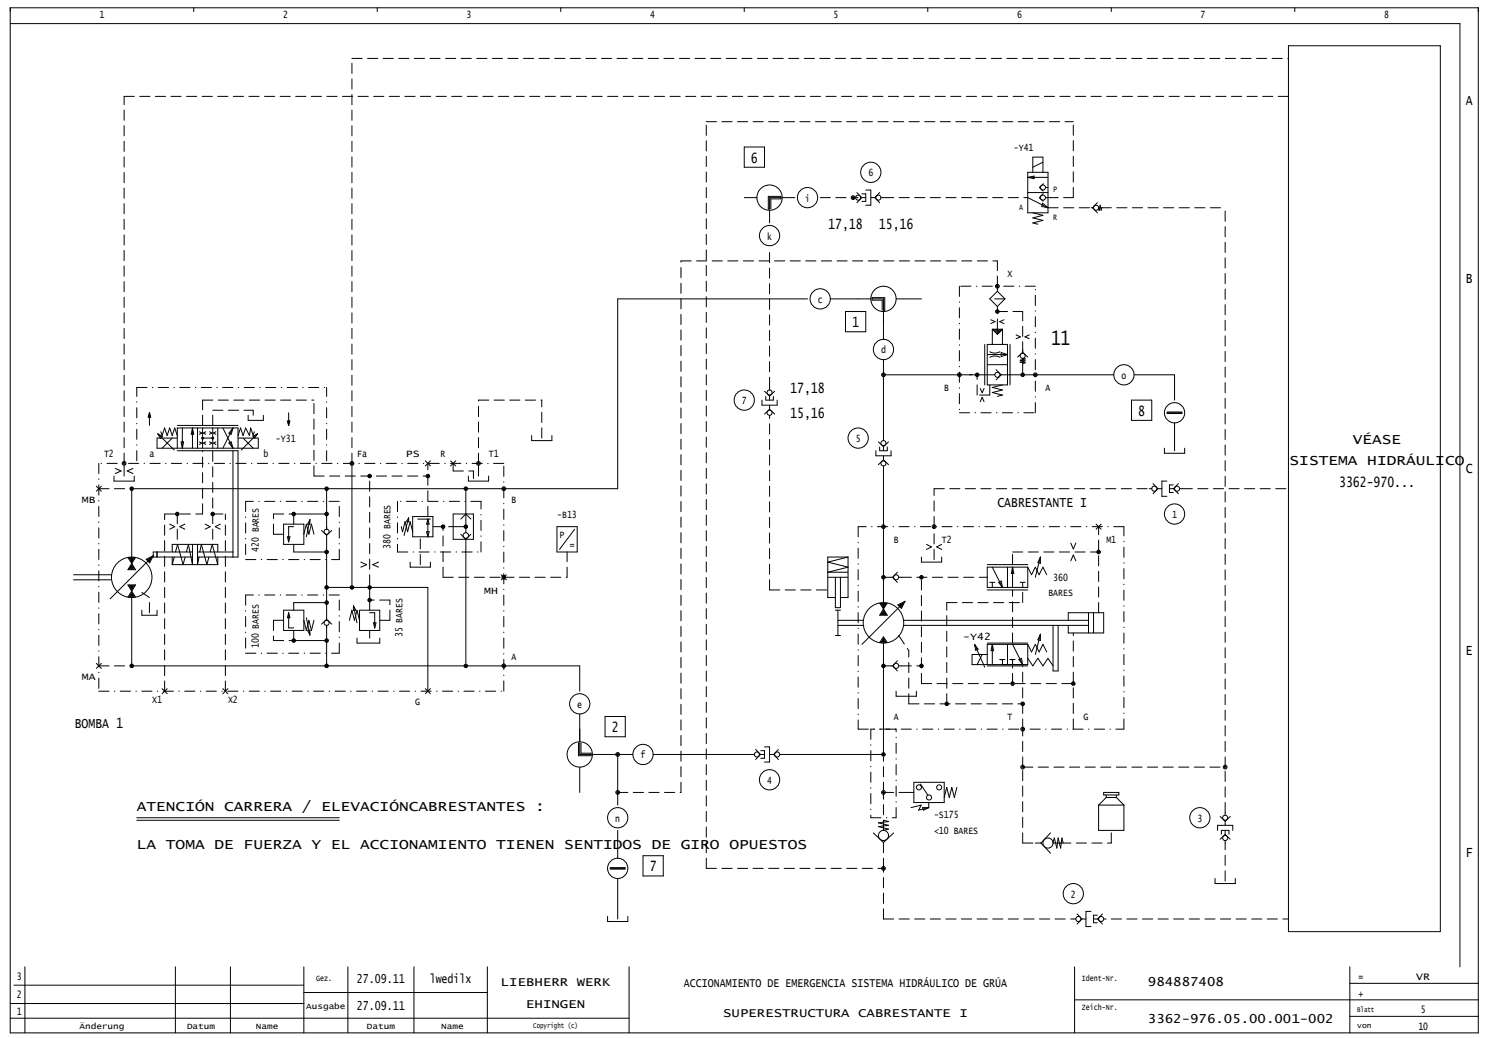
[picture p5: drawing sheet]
<svg xmlns="http://www.w3.org/2000/svg" width="582mm" height="406mm" viewBox="0 0 582 406" stroke-linecap="round" stroke-linejoin="round" font-family="sans-serif">
<g fill="none" stroke="#000" stroke-width=".39">
<path d="M4 3h574.2v401h-574.2zM4 9.2h567v369M75.8 3v1.5M147.6 3v1.5M219.3 3v1.5M291.1 3v1.5M362.9 3v1.5M434.6 3v1.5M503.9 17.9h59.4v346.5h-59.4zM506.4 3v1.5M291.1 57.5h7.9v7.9h-7.9zM291.1 77.3h5"/>
<path d="M305.5 77.3h-4.5v4.5h-.5v-5h5v1h-4v4M305.9 77.3h5M333.7 77.3h1M335.2 75.3l1.8 2-1.8 2M336.6 77.3h2M337.1 75.8h1.5v3h-1.5M338.6 74.3h2v6h-2M340.6 77.3h1.6M342.2 77.3l1.9 2M344.1 75.3l-1.9 2M344.6 77.3h.9M402 67.4h7.9v15.8h-7.9z"/>
<path d="M402 69.4h7.9M402 69.4l2.5-.5v1zM402 75.3h7.9M402 77.3l7.9 4M404 67.4v-5.9h3.9v5.9M406.5 77.4l1.5 1.3M407.8 79.5l2.1 1.8-2.5-.5zM407.9 63.4l-3.9 2M408 75.7l-1.5 1.6M408.1 71.9l-1.6 1.4 1.5 1.4M408.9 73.3h1M429.2 79.3l-1.9 2"/>
<path d="M301 82.2v5M404 83.2l3.9 1-3.9 1 3.9 1-3.9 1 1.9 .5M426.7 81.3h.6M427.3 81.3l1.9 1.9M429.7 81.3l.2 .9 .4-1.9 .4 1.9 .2-.9M315.8 116.9h-74.2v74.2h-190.1v29.3M324.8 116.9h15.8M341.1 116.9h4.4v4.5h.5v-5h-4.9v1h4v4M350.5 116.9h9.9M387.1 116.9l3-3 3 3-3 3zM330.7 121.8h7.9v8h-7.9zM345.5 121.8v10.9"/>
<path d="M385.2 134.7v15.9M386.1 134.7h8v15.9h-8zM386.1 138.7h8M387.1 137.6l2.3 .5 1.7-.5M387.1 139.8l2.3-.6 1.7 .6M387.5 125.1l1.7 .7-1.7 .8M388.1 128.8v5.9M388.1 128.8h4M388.1 128.8l2 2 2-2M388.5 128.8l1.6 1.5 1.5-1.5M389.2 128.9l.9 .8M389.6 128.8l.5 .4"/>
<path d="M390.4 128.8l-.3 .5M391 128.9l-.9 .9M391.6 137.9l2.5 .8-2.5 .8zM392.1 128.8v5.9M392.7 125.1l-1.7 .7 1.7 .8M395.1 134.7v15.9M397.4 131l1.7 .7-1.7 .8M400 136.7v1.1M400 137.8l-2 1.9M400 137.8l2 1.9M402.6 131l-1.7 .7 1.7 .8M298 156.5v2h6v-2"/>
<path d="M299 153l2 1.9 2-1.9M299.5 155v1.5h3v-1.5M301 151.5v1M301 154.5v2M301 158.5v1.6M345.5 140.7v31.6M345.5 146.6h43.6M383.4 151.9l.8 1.7 .7-1.7M383.4 157.1l.8-1.7 .7 1.7M386.1 142.6h8M389.6 144.6l2 2M391.6 146.6h44"/>
<path d="M391.6 146.6l-2 2M392.1 150.6l-4 .9 4 1-4 1 4 1-2 .5M400 142.1l1-.2-2-.3 2-.4-2-.3 2-.5-1-.2v2.4M442.6 156.5h7.9v7.9h-7.9zM443.6 146.6h15.8v9.9M58.4 161.4v5M58.4 161.4l.3 1.7h-.6l.3-1.1 .1 .9h-.2l.1-.5M58.4 161.4l.5 1.8h-.9zM61.7 169.7l6.5 6.3M61.7 169.7l1.8 1.1-.8 .6zM62.9 168.9l.5 1.5 1-3 1 3 1-3 1 3 .9-3 1 3M67.4 171.3l-4 4"/>
<path d="M69.3 171.3h-7.9v4h39.6v-4h-7.9M69.3 175.3v-7.9h23.8v7.9M69.3 176.3h23.8v41.6h-15.8M69.3 166.4h23.8M70.8 172.8h1l-.5 2.5zM71.3 167.4v7.9M75.3 167.4v7.9M75.3 167.4l.5 2.5h-1zM77.3 167.4v7.9M78 172.8l.9 .5-.9 .5M78 168.9l.9 .5-.9 .5M79.2 171.3h4"/>
<path d="M79.2 167.4v7.9M80.5 172.8l-1 .5 1 .5M80.5 168.9l-1 .5 1 .5M82 172.8l.9 .5-.9 .5M82 168.9l.9 .5-.9 .5M83.2 167.4v7.9M84.4 172.8l-.9 .5 .9 .5M84.4 168.9l-.9 .5 .9 .5M85.2 167.4v7.9M87.2 167.4l3.9 7.9M89.5 173.2l.9-.4 .7 2.5zM91.1 167.4l-3.9 7.9"/>
<path d="M91.1 167.4l-.7 2.5-.9-.4zM91.1 176.3v41.6M95.1 171.3l3.9 4M97.1 162.4v2h5.9v-2M98.9 170.7l1.8-1-1.1 1.6zM99.4 168.9l-.4 1.5-.9-3-.5 3-1.5-3-1 3-1-3-1 3M100.7 169.7l-6.3 6.3M112.4 164.7h1l-.5 1.7zM112.9 161.4v5M112.9 165.4l.2-.5h-.3l.1 1 .3-1.1h-.6l.3 1.6M207.9 170.4v1.9h8v-1.9M301 162.4v1"/>
<path d="M301 160.1l-2 1.8M301 160.1l2 1.8M342.6 176.3v2h5.9v-2M343.6 172.8l1.9 1.9 2-1.9M344.1 174.8v1.5h2.9v-1.5M345.5 174.3v2M345.5 178.3v1.6M345.5 179.9l-1.9 1.8M345.5 179.9l2 1.8M455.4 175.3v2h8v-2M456.4 161.4h6M456.4 161.2h6"/>
<path d="M456.4 161.7h6M459.4 165.4v10.9M37.7 190.2l1.9 1.9M39.6 190.2l-1.9 1.9M44.6 186.2v2h7.9v-2M45.1 183.2l2.3 1-2.3 1M52 183.2l-2.3 1 2.3 1M127.8 191.1v15.9M137.7 181.2v47.6M166.4 180.3l1.9 1.9M168.3 180.3l-1.9 1.9M176.3 180.3l1.9 1.9"/>
<path d="M178.2 180.3l-1.9 1.9M182.2 192.1v16.3M183.2 186.2v2h7.9v-2M345.5 182.2v56M449.5 191.1h1M451 189.2l1.9 1.9M452.9 191.1h1.5M452.9 191.1l-1.9 2M456.4 188.2h-2v5.9h2M457.4 191.1h2M458.9 189.7h-1.5v2.9h1.5M460.9 189.2l-1.9 1.9 1.9 2"/>
<path d="M461.4 191.1h1M50 218.1l1.5 2.3M50.4 218.2h2.2l-1.1 1.7zM50.9 218.5h1.2l-.6 .8zM51.4 218.8h.2zM53 218.1l-1.5 2.3M57.2 218.8l2.7-1.4-1.4 2.8zM57.7 218.9l1.5-.8-.8 1.6zM58.2 219l.3-.2-.1 .5zM59.9 217.4l-16.8 16.8M61.4 215.9v2M66.4 205l1.9 1-1.9 1"/>
<path d="M67.4 215.9v-3h17.8v3M67.4 217.9v2.9M68.2 217.9l-.8 2.9M68.6 215.9l.8-3 2.2 7.9 .8-2.9M72.3 205l-2 1 2 1M75.3 212.9v7.9l-1.6-7.9-.8 3M75.3 215.9h-15.4v2h15.4M77.3 212.9v7.9l.6-2.9M77.3 215.9h13.8M78.2 215.9l.5-3 2.2 7.9 .8-2.9M80.2 205l2 1-2 1M82.2 215.9l.8-3 2.2 7.9"/>
<path d="M85.2 217.9v2.9M86.2 205l-2 1 2 1M110.9 205h7.9v7.9h-7.9zM112.4 210h1l-.5 1.9zM114.9 206h-2v5.9M114.9 212.9v3h12.9M118.8 209l1-4 1 4 1-4 1 4M121.2 203.2v1.9l-.9-.1zM121.2 203.2l-1.4 6.8M125.8 207.5l2 1.9M127.8 209.4v32.8M127.8 201.1h-12.9v3.9"/>
<path d="M129.7 207.5l-1.9 1.9M141.1 219.9l2.3 .9-2.3 1M148 219.9l-2.2 .9 2.2 1M157 206l.5 2 .9-4 1 4 1-4 1 4M159.8 202.6l-.8 1.3 .8 .2v-1.6l-1.8 7M160.4 219.9v1.9h7.9v-1.9M161.4 202h7.9v8h-7.9zM163.4 203h4.9M166.9 208h.9l-.4 2zM167.4 203v7M167.4 203l.4 2h-.9zM177.2 201.1h8v9.9h-8z"/>
<path d="M177.2 206h5M180.2 203l2-1.9 2 1.9M180.2 209l2 2M182.2 211v48.5M184.2 209l-2 2M217.8 206h8v9.9h-8zM224.8 207l-6 7.9M331.7 217.9h-7.9v15.8h2.9M331.7 217.9l-7.9 2 7.9 1.9-7.9 2h7.9M331.7 217.9v15.8h-3M360.4 217.9v2h7.9v-2M362.4 212.9l2 1-2 1"/>
<path d="M368.3 212.9l-2 1 2 1M406.9 217.9v2.5l-1-.3zM406.9 217.9l-1.9 7.9M418.8 219.4l1-2.3 1 2.3M418.8 212.4l1 2.3 1-2.3M428.7 205l2 2M430.7 205l-2 2M28.8 226.8h14.8M28.8 224.8h14.8M50 228.8h3l-1.5 2.4zM50.5 229.1h2l-1 1.6zM51 229.4h1l-.5 .7z"/>
<path d="M51.3 229.6l.2 .2 .2-.2h-.3M51.5 233.7v26.7h175.3v9.9M51.5 231.8l1 1.6h-2zM51.5 232.3l.5 .8h-1zM51.5 232.6l.2 .3h-.4zM51.5 220.4l1.5 2.4h-3zM51.5 220.9l1 1.6h-2zM51.5 221.5l.5 .7h-1zM51.5 221.8l.2 .2h-.4zM51.5 231.2l1.5 2.3M51.5 231.2l-1.5 2.3M55.5 238.7v1.9h5.9v-1.9"/>
<path d="M67.4 220.8h17.8M110.9 238.7h7.9v7.9h-7.9zM112.9 239.7v5.9h2M112.9 239.7l.5 1.9h-1zM127.8 229.8h39.6v40.5M127.8 235.7h-12.9v3M138.2 236.9l.9 1.8-.9 .1zM138.2 236.9l1.4 6.7M140.6 238.7h7.9v7.9h-7.9zM144.6 239.7h2v5.9M144.6 229.8v8.9M196.1 224.8l1.9 2"/>
<path d="M198 224.8l-1.9 2M323.8 225.8h7.9M326.7 238.7h2M326.7 225.8v11.9h2v-11.9M327.7 238.7v9.9M344.1 235.9l1.4 2.3M344.5 236h2.1l-1.1 1.7zM345 236.3h1.1l-.6 .8zM345.5 236.6h.1zM345.5 238.2l1.5 2.4h-2.9zM345.5 238.8l1 1.6h-1.9zM345.5 239.4l.5 .7h-.9z"/>
<path d="M345.5 239.7l.2 .2h-.3zM347 235.9l-1.5 2.3M348.5 225.8h.6M349.1 225.8l1.9 2M351 223.8l-1.9 2M351.2 236.6l2.8-1.4-1.4 2.8zM351.5 225.8h1M351.7 236.7l1.6-.8-.8 1.6zM352.2 236.8l.4-.2-.2 .5zM354 235.2l-16.9 16.8M386.1 221.8h15.9v8h-15.9zM386.1 220.8h15.9"/>
<path d="M386.1 230.7h15.9M387.1 227.8h2M388.1 227.8v2M388.1 221.8l4 8M390.6 227.8l1-.5 .5 2.5zM394.1 221.8v8M396 221.8v8M396 221.8l.5 2.5h-1zM399 227.8h2M400 227.8v2M402 221.8l1.5 3 1.5-3 1.4 3 1.5-3 1.5 3M425.7 239.7v7.9"/>
<path d="M427.7 239.7v7.9M37.7 259.5l1.9 1.9M39.6 259.5l-1.9 1.9M114.9 246.6v3.9h12.9M118.8 242.6l1 4 1-4 1 4 1-4M119.8 241.6l1.4 6.8M120.3 246.6l.9-.1v1.9zM127.8 242.2l-2 1.9M127.8 242.2l1.9 1.9M127.8 244.6v15.8M136.7 242.6l1-3.9 .9 3.9 1-3.9 1 3.9M139.6 249.6v1.9h8.9v-1.9"/>
<path d="M144.6 246.6v3M146.1 243.6h1l-.5 2zM326.7 248.6h2M327.7 244.6h9.9M327.7 242.6h9.9M344.1 251.3l1.4-2.2 1.5 2.2M345.5 251.5v43.6h-40.5M345.5 249.7l1 1.5h-1.9zM345.5 250.2l.5 .7h-.9zM345.5 250.5l.2 .2h-.3zM351 258.5l-1.9 1.9M353.5 244.6h72.2"/>
<path d="M353.5 242.6h72.2M381.2 252l4 8.9M381.2 252l1.4 1.9-1 .4zM384.2 256l-2 4M386.1 251.5h15.9M388.1 252v8M388.1 252l.5 2.5h-1zM391.1 258h2M392.1 258v2M394.1 252v8M395.1 258h1.9M396 258v2"/>
<path d="M396 252l4 8M398.5 258l1-.5 .5 2.5zM402 252v8h-21.8v-4h5.9M402 252h-15.9v8M402 252l1.5 3 1.5-3 1.4 3 1.5-3 1.5 3M402 257.5l2 2.9 1.9-2.9 2 2.9 2-2.9 2 2.9M406.9 248.1l-1.9 7.9M406.9 248.1v2.4l-1-.2zM411.9 244.6v17.8h2v-17.8M417.8 242.6v-2.9h13.9v7.9h-13.9v-3M63.4 269.4l2 1.9M65.4 269.4l-2 1.9"/>
<path d="M87.2 269.4l1.9 1.9M89.1 269.4l-1.9 1.9M166.4 269.4l1.9 1.9M168.3 269.4l-1.9 1.9M226.8 279.3v10.8M348.5 260.4h.6M349.1 260.4l1.9 2M350.5 270.3v2h7.9v-2M351.5 260.4h1M386.1 260.4h15.9M227.2 290.6v4h4v1h-4.9v-5h.5v4.5h4.4M231.7 295.1h15.8"/>
<path d="M236.7 280.2h7.9v8h-7.9zM241.6 295.1v19.8M255.5 295.1h39.6M295.6 293.1l1.8 2-1.8 2M297 295.1h2M297.5 293.6h1.5v3h-1.5M299 292.1h2v6h-2M301 295.1h1.6M302.6 295.1l1.9 2M304.5 293.1l-1.9 2M53.5 319.8h79.2M226.8 300v9.9"/>
<path d="M355.5 309.9h1.9M356.3 315.9l4-1-1 2 4-1M357.4 306h11.9v7.9h-11.9zM360 306.7l2.9 4.2M360.8 315.9h2.5l-2.1 1zM363.3 313.9v2M374.3 308l-1 3.9-1-3.9-1 3.9-1-3.9-1 3.9M429.7 314.9v9.9h9.9v-9.9M429.7 314.9h9.9M431.7 309.9h5.9v1h-5.9zM432.7 310.9v1M432.7 311.9h3.9"/>
<path d="M432.7 311.9l-3 3M436.6 310.9v1M436.6 311.9l3 3M477.2 319.4l2 1.8M479.2 317.9v1M481.2 319.4l-2 1.8M53.5 320.8h79.2M238.6 339.6h6M238.6 339.4h6M238.6 339.9h6M241.6 324.8v10.9M251.5 334.7h7.9v7.9h-7.9z"/>
<path d="M341.6 325.8l3.9 3.8M345.5 320.8l2 .5-3.9 .5 3.9 1-3.9 .5 3.9 1-2 .5v-3M345.5 329.6v2.1M349.5 325.8l-4 3.8M405 329.7h2.1M407.1 329.7l3.8 4M410.9 325.8l-3.8 3.9M414.9 329.7h-3l.5-1.9 1 3.9 .5-3.9 1 3.9 .4-3.9 .5 1.9M476.2 324.8v-2h6v2M477.2 328.3l2-1.9 2 1.9M477.7 326.3v-1.5h3v1.5M479.2 321.2v1.6"/>
<path d="M479.2 324.8v2M479.2 328.8v.9M237.6 358.5v1.9h8v-1.9M241.6 343.6v15.8M419.8 359.4h1M421.3 357.5l1.9 1.9M423.2 359.4h1.5M423.2 359.4l-1.9 2M426.7 356.5h-2v5.9h2M427.7 359.4h2M429.2 358h-1.5v2.9h1.5M431.2 357.5l-1.9 1.9 1.9 2"/>
<path d="M431.7 359.4h1M475.2 343.6v2h8v-2M9.7 378.2v25.8M68.6 378.2v25.8M90.1 378.2v25.8M118.8 378.2v25.8M136.1 378.2v25.8M161.9 378.2v25.8M190.6 378.2v25.8M246.1 378.2v25.8M420.3 378.2v25.8M528 378.2v25.8"/>
<path d="M4 398.3h242.1M4 392.5h114.8M5.4 385.3h113.4M118.8 388.2h71.8M420.3 391.1h157.9M528 397.5h50.2M528 384.6h50.2"/>
<circle cx="301" cy="77.3" r="5"/>
<circle cx="315.8" cy="77.3" r="4"/>
<circle cx="333.7" cy="77.3" r=".74"/>
<circle cx="333.7" cy="77.3" r=".37"/>
<circle cx="335.6" cy="77.3" r=".99"/>
<circle cx="340.6" cy="67.4" r="4"/>
<circle cx="343.6" cy="77.3" r=".99"/>
<circle cx="407.9" cy="77.3" r=".99"/>
<circle cx="407.9" cy="73.3" r=".99"/>
<circle cx="301" cy="92.1" r="4"/>
<circle cx="428.7" cy="81.3" r=".99"/>
<circle cx="320.8" cy="116.9" r="4"/>
<circle cx="345.5" cy="116.9" r="5"/>
<circle cx="390.1" cy="111.9" r=".74"/>
<circle cx="390.1" cy="111.9" r=".37"/>
<circle cx="345.5" cy="136.7" r="4"/>
<circle cx="390.1" cy="121.8" r=".5"/>
<circle cx="390.1" cy="121.8" r=".69"/>
<circle cx="390.1" cy="121.8" r=".2"/>
<circle cx="400" cy="139.2" r=".99"/>
<circle cx="291.1" cy="156.5" r="4"/>
<circle cx="301" cy="153.5" r=".99"/>
<circle cx="345.5" cy="146.6" r=".74"/>
<circle cx="345.5" cy="146.6" r=".37"/>
<circle cx="375.2" cy="146.6" r=".37"/>
<circle cx="375.2" cy="146.6" r=".74"/>
<circle cx="382.2" cy="146.6" r=".5"/>
<circle cx="382.2" cy="146.6" r=".69"/>
<circle cx="382.2" cy="146.6" r=".2"/>
<circle cx="390.1" cy="146.6" r=".99"/>
<circle cx="400" cy="146.6" r=".5"/>
<circle cx="400" cy="146.6" r=".69"/>
<circle cx="400" cy="146.6" r=".2"/>
<circle cx="404.9" cy="146.6" r=".74"/>
<circle cx="404.9" cy="146.6" r=".37"/>
<circle cx="439.6" cy="146.6" r="4"/>
<circle cx="79.2" cy="171.3" r=".35"/>
<circle cx="79.2" cy="171.3" r=".25"/>
<circle cx="79.2" cy="171.3" r=".1"/>
<circle cx="83.2" cy="171.3" r=".35"/>
<circle cx="83.2" cy="171.3" r=".1"/>
<circle cx="83.2" cy="171.3" r=".25"/>
<circle cx="301" cy="161.4" r=".99"/>
<circle cx="335.6" cy="171.3" r="4"/>
<circle cx="345.5" cy="173.3" r=".99"/>
<circle cx="459.4" cy="161.4" r="4"/>
<circle cx="48.5" cy="181.2" r=".74"/>
<circle cx="48.5" cy="181.2" r=".37"/>
<circle cx="51.5" cy="191.1" r=".5"/>
<circle cx="51.5" cy="191.1" r=".69"/>
<circle cx="51.5" cy="191.1" r=".2"/>
<circle cx="127.7" cy="191.1" r=".5"/>
<circle cx="127.7" cy="191.1" r=".69"/>
<circle cx="127.7" cy="191.1" r=".2"/>
<circle cx="137.6" cy="181.2" r=".74"/>
<circle cx="137.6" cy="181.2" r=".37"/>
<circle cx="144.6" cy="186.2" r=".5"/>
<circle cx="144.6" cy="186.2" r=".69"/>
<circle cx="144.6" cy="186.2" r=".2"/>
<circle cx="167.3" cy="186.2" r=".5"/>
<circle cx="167.3" cy="186.2" r=".69"/>
<circle cx="167.4" cy="186.2" r=".2"/>
<circle cx="182.2" cy="191.1" r=".5"/>
<circle cx="182.2" cy="191.1" r=".69"/>
<circle cx="182.2" cy="191.1" r=".2"/>
<circle cx="187.1" cy="181.2" r=".74"/>
<circle cx="187.1" cy="181.2" r=".37"/>
<circle cx="197" cy="191.1" r=".74"/>
<circle cx="197" cy="191.1" r=".37"/>
<circle cx="345.5" cy="181.2" r=".99"/>
<circle cx="451.5" cy="191.1" r=".99"/>
<circle cx="460.4" cy="191.1" r=".99"/>
<circle cx="69.3" cy="201" r=".69"/>
<circle cx="69.3" cy="201" r=".5"/>
<circle cx="69.3" cy="201" r=".2"/>
<circle cx="83.2" cy="201" r=".69"/>
<circle cx="83.2" cy="201" r=".5"/>
<circle cx="83.2" cy="201" r=".2"/>
<circle cx="114.9" cy="201" r=".5"/>
<circle cx="114.9" cy="201" r=".69"/>
<circle cx="114.9" cy="201" r=".2"/>
<circle cx="127.7" cy="208" r=".99"/>
<circle cx="127.7" cy="215.9" r=".5"/>
<circle cx="127.7" cy="215.9" r=".69"/>
<circle cx="127.7" cy="201" r=".5"/>
<circle cx="127.7" cy="201" r=".69"/>
<circle cx="127.7" cy="215.9" r=".2"/>
<circle cx="127.7" cy="201" r=".2"/>
<circle cx="173.3" cy="206" r=".5"/>
<circle cx="173.3" cy="206" r=".69"/>
<circle cx="173.3" cy="206" r=".2"/>
<circle cx="182.2" cy="209.5" r="1.09"/>
<circle cx="182.2" cy="206" r=".5"/>
<circle cx="182.2" cy="206" r=".3"/>
<circle cx="182.2" cy="206" r=".69"/>
<circle cx="345.5" cy="206" r=".74"/>
<circle cx="345.5" cy="206" r=".37"/>
<circle cx="365.3" cy="206" r=".74"/>
<circle cx="365.3" cy="206" r=".37"/>
<circle cx="429.7" cy="215.9" r=".69"/>
<circle cx="429.7" cy="215.9" r=".5"/>
<circle cx="429.7" cy="215.9" r=".2"/>
<circle cx="459.4" cy="201" r="4"/>
<circle cx="51.5" cy="225.8" r="7.9"/>
<circle cx="127.7" cy="235.7" r=".5"/>
<circle cx="127.7" cy="229.8" r=".5"/>
<circle cx="127.7" cy="235.7" r=".69"/>
<circle cx="127.7" cy="229.8" r=".69"/>
<circle cx="127.7" cy="229.8" r=".2"/>
<circle cx="127.7" cy="235.7" r=".2"/>
<circle cx="137.6" cy="229.8" r=".5"/>
<circle cx="137.6" cy="229.8" r=".69"/>
<circle cx="137.6" cy="229.8" r=".2"/>
<circle cx="144.6" cy="229.8" r=".5"/>
<circle cx="144.6" cy="234.7" r=".5"/>
<circle cx="144.6" cy="234.7" r=".69"/>
<circle cx="144.6" cy="229.8" r=".69"/>
<circle cx="144.6" cy="234.7" r=".2"/>
<circle cx="144.6" cy="229.8" r=".2"/>
<circle cx="197" cy="225.8" r=".74"/>
<circle cx="197" cy="225.8" r=".37"/>
<circle cx="345.5" cy="225.8" r=".69"/>
<circle cx="345.5" cy="225.8" r=".5"/>
<circle cx="345.6" cy="225.8" r=".2"/>
<circle cx="350.5" cy="225.8" r=".99"/>
<circle cx="360.4" cy="225.8" r=".5"/>
<circle cx="360.4" cy="225.8" r=".69"/>
<circle cx="360.4" cy="225.8" r=".2"/>
<circle cx="114.9" cy="250.5" r=".5"/>
<circle cx="114.9" cy="250.5" r=".69"/>
<circle cx="114.9" cy="250.5" r=".2"/>
<circle cx="127.7" cy="243.6" r=".99"/>
<circle cx="127.7" cy="250.5" r=".5"/>
<circle cx="127.7" cy="250.5" r=".69"/>
<circle cx="127.7" cy="250.5" r=".2"/>
<circle cx="345.5" cy="243.6" r="7.9"/>
<circle cx="51.5" cy="260.4" r=".5"/>
<circle cx="51.5" cy="260.4" r=".69"/>
<circle cx="51.5" cy="260.4" r=".2"/>
<circle cx="127.7" cy="260.4" r=".5"/>
<circle cx="127.7" cy="260.4" r=".69"/>
<circle cx="127.7" cy="260.4" r=".2"/>
<circle cx="182.2" cy="260.4" r=".5"/>
<circle cx="182.2" cy="260.4" r=".69"/>
<circle cx="182.2" cy="260.4" r=".2"/>
<circle cx="197" cy="260.4" r=".74"/>
<circle cx="197" cy="260.4" r=".37"/>
<circle cx="226.7" cy="275.3" r="4"/>
<circle cx="345.5" cy="260.4" r=".69"/>
<circle cx="345.5" cy="260.4" r=".5"/>
<circle cx="345.6" cy="260.4" r=".2"/>
<circle cx="350.5" cy="260.4" r=".99"/>
<circle cx="360.4" cy="260.4" r=".5"/>
<circle cx="360.4" cy="260.4" r=".69"/>
<circle cx="360.4" cy="260.5" r=".2"/>
<circle cx="370.3" cy="275.3" r=".5"/>
<circle cx="370.3" cy="275.3" r=".69"/>
<circle cx="370.3" cy="275.3" r=".2"/>
<circle cx="396" cy="267.4" r=".5"/>
<circle cx="396" cy="267.4" r=".69"/>
<circle cx="396" cy="267.4" r=".2"/>
<circle cx="400" cy="275.3" r=".5"/>
<circle cx="400" cy="275.3" r=".69"/>
<circle cx="400" cy="275.3" r=".2"/>
<circle cx="419.8" cy="267.4" r=".5"/>
<circle cx="419.8" cy="267.4" r=".69"/>
<circle cx="419.8" cy="267.4" r=".2"/>
<circle cx="226.7" cy="295.1" r="5"/>
<circle cx="241.6" cy="295.1" r=".74"/>
<circle cx="241.6" cy="295.1" r=".37"/>
<circle cx="251.5" cy="295.1" r="4"/>
<circle cx="296" cy="295.1" r=".99"/>
<circle cx="304" cy="295.1" r=".99"/>
<circle cx="345.5" cy="295.1" r=".69"/>
<circle cx="345.5" cy="295.1" r=".5"/>
<circle cx="345.6" cy="295.1" r=".2"/>
<circle cx="400" cy="285.2" r=".74"/>
<circle cx="400" cy="285.2" r=".37"/>
<circle cx="241.6" cy="319.8" r="4"/>
<circle cx="241.6" cy="309.9" r=".74"/>
<circle cx="241.6" cy="309.9" r=".37"/>
<circle cx="301" cy="305" r="4"/>
<circle cx="345.5" cy="309.9" r=".74"/>
<circle cx="345.5" cy="309.9" r=".37"/>
<circle cx="359.4" cy="308" r=".99"/>
<circle cx="363.4" cy="311.9" r=".99"/>
<circle cx="367.3" cy="308" r=".99"/>
<circle cx="400" cy="300" r=".74"/>
<circle cx="400" cy="300" r=".37"/>
<circle cx="469.3" cy="319.8" r="4"/>
<circle cx="479.2" cy="319.8" r=".99"/>
<circle cx="479.2" cy="300" r=".74"/>
<circle cx="479.2" cy="300" r=".37"/>
<circle cx="241.6" cy="339.6" r="4"/>
<circle cx="345.5" cy="326.8" r="1.98"/>
<circle cx="345.5" cy="339.6" r=".74"/>
<circle cx="345.5" cy="339.6" r=".37"/>
<circle cx="409.9" cy="329.7" r="1.98"/>
<circle cx="479.2" cy="327.8" r=".99"/>
<circle cx="419.8" cy="349.5" r="4"/>
<circle cx="421.8" cy="359.4" r=".99"/>
<circle cx="430.7" cy="359.4" r=".99"/>
</g>
<g fill="none" stroke="#000" stroke-width=".39" stroke-dasharray="4 2.1">
<path d="M48.5 37.7h455.4M137.7 22.8h366.2M276.3 47.6h143.5M320.8 77.3h12.9M333.7 77.3h1.9M345.5 77.3h56.5M409.9 77.3h-1M409.9 77.3h9.9M419.8 77.3v-29.7M409.9 81.3h17.8M430.7 81.3h48.5M266.3 102h123.8"/>
<path d="M390.1 113.9v-2M390.1 111.9v-9.9M393.1 116.9h-6M390.1 128.8v-8.9M390.1 121.8h9.9M400 137.7v-15.9M79.2 156.5h43.6M187.1 156.5h24.8M301 151.5v-54.4M382.2 154.5v-7.9M387.1 154.5h-4.9M387.1 154.5v-3.9"/>
<path d="M400 146.6v-4M79.2 166.4v-9.9M83.2 166.4v-5.9M83.2 160.5h15.8M99 162.4v-1.9M211.9 171.3v-14.8M38.7 191.1h11.8M48.5 186.2v-5M48.5 181.2v-143.5M122.8 186.2v-29.7M122.8 186.2h44.6M137.7 181.2v-158.4"/>
<path d="M177.2 184.2v-3M177.2 184.2h8M185.2 187.2v-3M187.1 186.2v-5M187.1 181.2v-24.7M365.4 191.1h84.1M462.4 191.1h41.5M64.4 201.1h14.8M69.3 211v-9.9M79.2 201.1v-24.8M83.2 211v-34.7M83.2 201.1h4.9"/>
<path d="M107 209h3.9M107 201.1h7.9M107 209v-7.9M167.4 202v-20.8M169.3 206h7.9M365.4 218.9v-12.9M365.4 206v-14.9M396 215.9h33.7M55.5 231.7l2.9 2M58.4 239.7v-6M144.6 228.8v-42.6M152.5 234.7h-7.9"/>
<path d="M164.4 220.8v-10.8M173.3 225.8v-19.8M173.3 225.8h23.7M197 225.8h24.8M221.8 225.8v-9.9M301 230.7v-67.3M301 230.7h22.8M345.5 225.8h3M352.5 225.8h33.6M370.3 235.7h29.7M396 220.8v-4.9M400 235.7v-5"/>
<path d="M429.7 239.7v-33.7M107 242.6h3.9M107 250.5h7.9M107 242.6v7.9M152.5 242.6h-4M152.5 242.6v-7.9M351.5 248.6l4 5.9M396 251.5v-20.8M38.7 260.4h11.8M64.4 270.3v-69.2M88.1 270.3v-69.2M345.5 260.4h3"/>
<path d="M352.5 260.4h7.9M355.5 275.3v-20.8M355.5 275.3h44.5M360.4 267.4v-41.6M360.4 267.4h59.4M370.3 275.3v-39.6M396 267.4v-7M400 285.2v-24.8M419.8 285.2v-37.6M241.6 309.9h24.7M266.3 309.9v-207.9M345.5 309.9v-13.8"/>
<path d="M345.5 309.9h10M400 300v-14.8M400 300h79.2M479.2 317.9v-17.9M479.2 300v-218.7M276.3 339.6v-292M276.3 339.6h69.2M345.5 339.6v-7.9M345.5 324.8v-14.9M400 329.7v-29.7M400 329.7h5M414.9 329.7h19.7"/>
<path d="M434.6 329.7v-4.9M345.5 359.4v-19.8M345.5 359.4h74.3M434.6 359.4h69.3M479.2 344.6v-14.9"/>
</g>
<g fill="none" stroke="#000" stroke-width=".39" stroke-dasharray="4 2.1 .2 2.1">
<path d="M375.3 111.9v49.5M405 111.9h-29.7M53.5 151.5h74.3M375.3 161.4h29.7M405 161.4v-49.5M38.7 181.2v89.1M53.5 180.3v-28.8M96.1 196.1v22.8M127.8 180.3v-28.8M132.7 196.1h-36.6M155.5 196.1v19.8M188.1 196.1h-32.6"/>
<path d="M197 181.2h-158.3M96.1 218.9h36.6M132.7 218.9v-22.8M155.5 215.9h32.6M188.1 215.9v-19.8M335.6 206v79.2M439.6 206h-104M96.1 232.7v22.8M132.7 232.7h-36.6M96.1 255.5h36.6M132.7 255.5v-22.8M38.7 270.3h158.3"/>
<path d="M197 270.3v-89.1M335.6 285.2h104M340.6 285.2v34.6M350.5 285.2h-9.9M439.6 285.2v-79.2M340.6 319.8h9.9M350.5 319.8v-34.6"/>
</g>
<text font-size="7.8" x="411.2" y="134.8">11</text>
<g font-size="5.7">
<text x="573.3" y="40.9">A</text>
<text x="573.3" y="110.5">B</text>
<text x="573.3" y="185.2">C</text>
<text x="573.3" y="256.2">E</text>
<text x="573.3" y="335.2">F</text>
</g>
<g font-size="5.6">
<text x="293.7" y="63.7">6</text>
<text x="324" y="89.4">17,18</text>
<text x="343.8" y="89.4">15,16</text>
<text x="333.3" y="128">1</text>
<text x="309.1" y="153.7">17,18</text>
<text x="309.1" y="163.6">15,16</text>
<text x="445.2" y="162.7">8</text>
<text x="529.1" y="173.5">VÉASE</text>
<text x="504.4" y="182">SISTEMA HIDRÁULICO</text>
<text x="523.8" y="190.4">3362-970...</text>
<text x="390.1" y="198.3">CABRESTANTE I</text>
<text x="29.2" y="284.8">BOMBA 1</text>
<text x="239.3" y="286.4">2</text>
<text x="53.5" y="317.1">ATENCIÓN CARRERA / ELEVACIÓNCABRESTANTES :</text>
<text x="53.5" y="331.9">LA TOMA DE FUERZA Y EL ACCIONAMIENTO TIENEN SENTIDOS DE GIRO OPUESTOS</text>
<text x="254.1" y="340.9">7</text>
</g>
<g font-size="4.9">
<text x="139.6" y="384.4">27.09.11</text>
<text x="168.1" y="384.4">lwedilx</text>
<text x="195.9" y="385.8">LIEBHERR WERK</text>
<text x="267.4" y="386.1">ACCIONAMIENTO DE EMERGENCIA SISTEMA HIDRÁULICO DE GRÚA</text>
<text x="449" y="385.8">984887408</text>
<text x="139.6" y="395.1">27.09.11</text>
<text x="205.8" y="394.4">EHINGEN</text>
<text x="282.8" y="397.6">SUPERESTRUCTURA CABRESTANTE I</text>
<text x="449" y="400.2">3362-976.05.00.001-002</text>
</g>
<g font-size="4.1">
<text x="6.6" y="383.3">3</text>
<text x="531.3" y="383.3">=</text>
<text x="554" y="383.3">VR</text>
<text x="531.3" y="389.8">+</text>
<text x="6.6" y="390.5">2</text>
<text x="6.6" y="397">1</text>
<text x="555.7" y="396.3">5</text>
<text x="554.8" y="402.7">10</text>
</g>
<g font-size="3.9">
<text x="38.9" y="7.1">1</text>
<text x="110.7" y="7.1">2</text>
<text x="182.5" y="7.1">3</text>
<text x="254.3" y="7.1">4</text>
<text x="326" y="7.1">5</text>
<text x="397.8" y="7.1">6</text>
<text x="469.6" y="7.1">7</text>
<text x="541.4" y="7.1">8</text>
<text x="396.6" y="59">-Y41</text>
<text x="339.6" y="68.9">6</text>
<text x="314.9" y="78.8">i</text>
<text x="300" y="93.7">k</text>
<text x="394.1" y="108.5">X</text>
<text x="319.8" y="118.4">c</text>
<text x="344.6" y="138.2">d</text>
<text x="438.6" y="148.1">o</text>
<text x="369.3" y="153.1">B</text>
<text x="408.9" y="153.1">A</text>
<text x="290.1" y="158">7</text>
<text x="107.9" y="172.9">-Y31</text>
<text x="334.7" y="172.9">5</text>
<text x="40.7" y="178.8">T2</text>
<text x="58.5" y="178.8">a</text>
<text x="103" y="178.8">b</text>
<text x="139.7" y="178.8">Fa</text>
<text x="158.7" y="178.8">PS</text>
<text x="172.3" y="178.8">R</text>
<text x="191.2" y="178.8">T1</text>
<text x="32" y="196.6">MB</text>
<text x="200.1" y="196.6">B</text>
<text x="218" y="202.6">-B13</text>
<text x="458.4" y="202.6">1</text>
<text x="101.2" y="215.9" transform="rotate(-90 101.2 215.9)">420 BARES</text>
<text x="152.7" y="214.6" transform="rotate(-90 152.7 214.6)">380 BARES</text>
<text x="218.9" y="210.5">P</text>
<text x="222.8" y="214.5">=</text>
<text x="349.5" y="212.5">B</text>
<text x="368.4" y="212.5">T2</text>
<text x="432.7" y="212.5">M1</text>
<text x="412" y="227.3">360</text>
<text x="189.4" y="232.3">MH</text>
<text x="410.1" y="233.2">BARES</text>
<text x="157.4" y="249.3" transform="rotate(-90 157.4 249.3)">35 BARES</text>
<text x="376.8" y="250.5">-Y42</text>
<text x="101.2" y="253.5" transform="rotate(-90 101.2 253.5)">100 BARES</text>
<text x="200.1" y="258">A</text>
<text x="32" y="265.9">MA</text>
<text x="59.5" y="274.9">X1</text>
<text x="89.2" y="274.9">X2</text>
<text x="162.4" y="275.8">G</text>
<text x="225.8" y="276.8">e</text>
<text x="349.5" y="281.8">A</text>
<text x="394.1" y="281.8">T</text>
<text x="423.8" y="281.8">G</text>
<text x="250.5" y="296.6">f</text>
<text x="300" y="306.5">4</text>
<text x="240.6" y="321.4">n</text>
<text x="365.4" y="319.8">-S175</text>
<text x="468.3" y="321.4">3</text>
<text x="365.4" y="326.3">&lt;10 BARES</text>
<text x="418.8" y="351.1">2</text>
</g>
<g font-size="3.4">
<text x="411.9" y="75.3">P</text>
<text x="398.7" y="82">A</text>
<text x="411.9" y="85.9">R</text>
</g>
<g font-size="3.2">
<text x="123.6" y="383.7">Gez.</text>
<text x="423.2" y="383.7">Ident-Nr.</text>
<text x="119.8" y="394.5">Ausgabe</text>
<text x="423.2" y="395.2">Zeich-Nr.</text>
<text x="31.1" y="402.4">Änderung</text>
<text x="73.1" y="402.4">Datum</text>
<text x="100.1" y="402.4">Name</text>
<text x="143.5" y="402.4">Datum</text>
<text x="172.6" y="402.4">Name</text>
</g>
<g font-size="2.9">
<text x="530.8" y="395.8">Blatt</text>
<text x="208.6" y="402.3">Copyright (c)</text>
<text x="530.8" y="402.3">von</text>
</g>
</svg>
